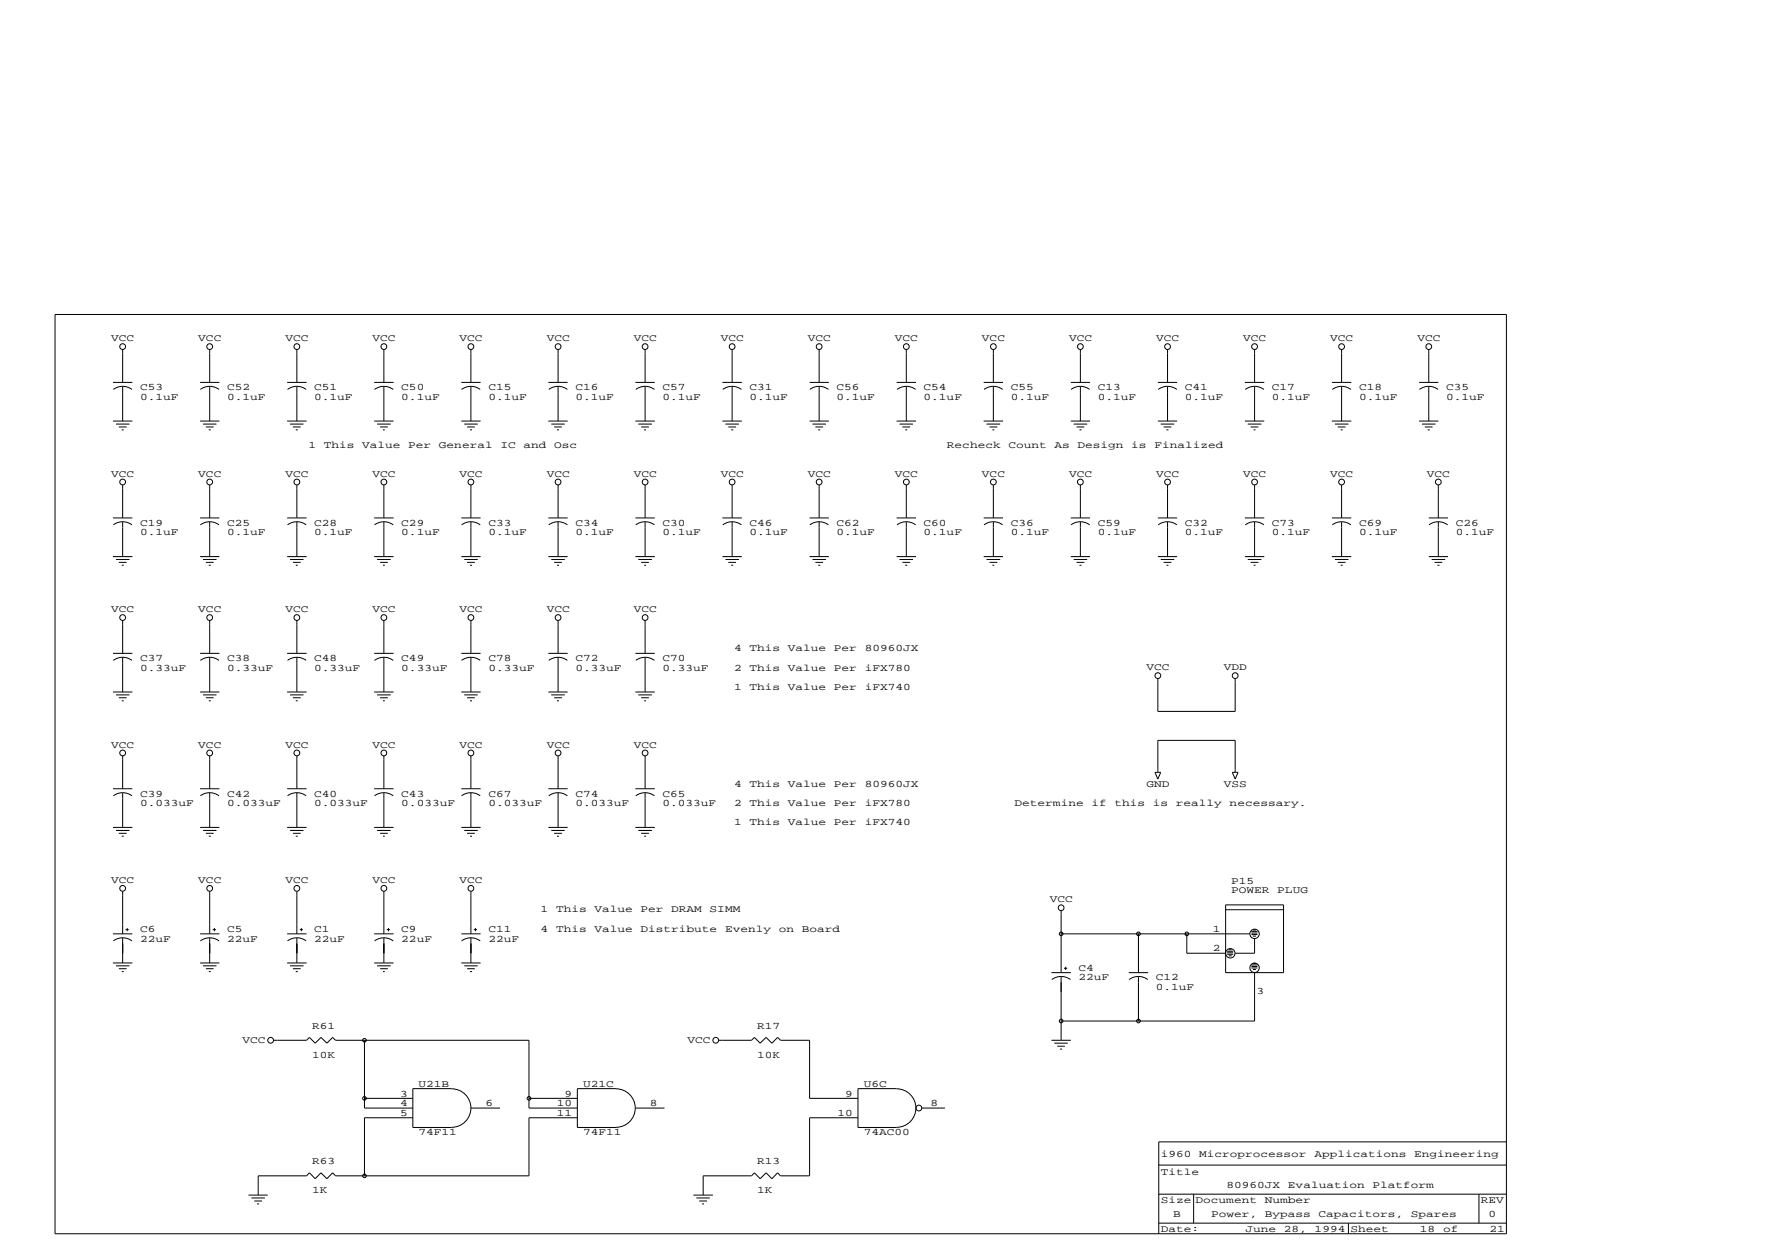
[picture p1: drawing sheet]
<svg xmlns="http://www.w3.org/2000/svg" width="297mm" height="210mm" viewBox="0 0 297 210" stroke-linecap="round" stroke-linejoin="round" font-family="sans-serif">
<g fill="none" stroke="#000" stroke-width=".17">
<path d="M9.2 52.7h243.2v154h-243.2zM20.5 58.5v5.6M35.1 58.5v5.6M49.7 58.5v5.6M64.3 58.5v5.6M78.9 58.5v5.6M93.5 58.5v5.6M108.1 58.5v5.6M122.7 58.5v5.6M137.2 58.5v5.6M151.8 58.5v5.6M166.4 58.5v5.6"/>
<path d="M181 58.5v5.6M195.6 58.5v5.6M210.2 58.5v5.6M224.8 58.5v5.6M239.4 58.5v5.6M18.9 70.5h3.3M18.9 64.1h3.3M19.4 71h2.3M19.9 71.5h1.3M20.4 72h.3M20.5 64.7a2.59 2.59 0 0 1 1.6 .5M20.5 64.7a2.59 2.59 0 0 0-1.5 .5"/>
<path d="M20.5 64.7v5.8M33.5 70.5h3.3M33.5 64.1h3.3M34 71h2.3M34.5 71.5h1.3M35 72h.3M35.1 64.7a2.59 2.59 0 0 1 1.6 .5M35.1 64.7a2.59 2.59 0 0 0-1.5 .5M35.1 64.7v5.8M48.1 70.5h3.3M48.1 64.1h3.3M48.6 71h2.3"/>
<path d="M49.1 71.5h1.3M49.6 72h.3M49.7 64.7a2.59 2.59 0 0 1 1.6 .5M49.7 64.7a2.59 2.59 0 0 0-1.5 .5M49.7 64.7v5.8M62.7 70.5h3.2M62.7 64.1h3.2M63.2 71h2.3M63.7 71.5h1.3M64.2 72h.3M64.3 64.7a2.59 2.59 0 0 1 1.6 .5M64.3 64.7a2.59 2.59 0 0 0-1.5 .5"/>
<path d="M64.3 64.7v5.8M77.3 70.5h3.2M77.3 64.1h3.2M77.8 71h2.2M78.3 71.5h1.3M78.7 72h.4M78.9 64.7a2.59 2.59 0 0 1 1.6 .5M78.9 64.7a2.59 2.59 0 0 0-1.6 .5M78.9 64.7v5.8M91.9 70.5h3.2M91.9 64.1h3.2M92.4 71h2.2"/>
<path d="M92.8 71.5h1.3M93.3 72h.3M93.5 64.7a2.59 2.59 0 0 1 1.6 .5M93.5 64.7a2.59 2.59 0 0 0-1.6 .5M93.5 64.7v5.8M106.5 70.5h3.2M106.5 64.1h3.2M106.9 71h2.3M107.4 71.5h1.3M107.9 72h.3M108.1 64.7a2.59 2.59 0 0 1 1.5 .5M108.1 64.7a2.59 2.59 0 0 0-1.6 .5"/>
<path d="M108.1 64.7v5.8M121 70.5h3.3M121 64.1h3.3M121.5 71h2.3M122 71.5h1.3M122.5 72h.3M122.7 64.7a2.59 2.59 0 0 1 1.5 .5M122.7 64.7a2.59 2.59 0 0 0-1.6 .5M122.7 64.7v5.8M135.6 70.5h3.3M135.6 64.1h3.3M136.1 71h2.3"/>
<path d="M136.6 71.5h1.3M137.1 72h.3M137.2 64.7a2.59 2.59 0 0 1 1.6 .5M137.2 64.7a2.59 2.59 0 0 0-1.5 .5M137.2 64.7v5.8M150.2 70.5h3.3M150.2 64.1h3.3M150.7 71h2.3M151.2 71.5h1.3M151.7 72h.3M151.8 64.7a2.59 2.59 0 0 1 1.6 .5M151.8 64.7a2.59 2.59 0 0 0-1.5 .5"/>
<path d="M151.8 64.7v5.8M164.8 70.5h3.2M164.8 64.1h3.2M165.3 71h2.3M165.8 71.5h1.3M166.3 72h.3M166.4 64.7a2.59 2.59 0 0 1 1.6 .5M166.4 64.7a2.59 2.59 0 0 0-1.5 .5M166.4 64.7v5.8M179.4 70.5h3.2M179.4 64.1h3.2M179.9 71h2.2"/>
<path d="M180.4 71.5h1.3M180.8 72h.4M181 64.7a2.59 2.59 0 0 1 1.6 .5M181 64.7a2.59 2.59 0 0 0-1.6 .5M181 64.7v5.8M194 70.5h3.2M194 64.1h3.2M194.5 71h2.2M194.9 71.5h1.3M195.4 72h.4M195.6 64.7a2.59 2.59 0 0 1 1.6 .5M195.6 64.7a2.59 2.59 0 0 0-1.6 .5"/>
<path d="M195.6 64.7v5.8M208.6 70.5h3.2M208.6 64.1h3.2M209 71h2.3M209.5 71.5h1.3M210 72h.3M210.2 64.7a2.59 2.59 0 0 1 1.5 .5M210.2 64.7a2.59 2.59 0 0 0-1.6 .5M210.2 64.7v5.8M223.1 70.5h3.3M223.1 64.1h3.3M223.6 71h2.3"/>
<path d="M224.1 71.5h1.3M224.6 72h.3M224.8 64.7a2.59 2.59 0 0 1 1.5 .5M224.8 64.7a2.59 2.59 0 0 0-1.6 .5M224.8 64.7v5.8M237.7 70.5h3.3M237.7 64.1h3.3M238.2 71h2.3M238.7 71.5h1.3M239.2 72h.3M239.4 64.7a2.59 2.59 0 0 1 1.5 .5M239.4 64.7a2.59 2.59 0 0 0-1.6 .5"/>
<path d="M239.4 64.7v5.8M18.9 86.8h3.3M18.9 93.2h3.3M19.4 93.7h2.3M19.9 94.2h1.3M20.4 94.7h.3M20.5 87.4a2.59 2.59 0 0 1 1.6 .5M20.5 87.4a2.59 2.59 0 0 0-1.5 .5M20.5 81.3v5.5M20.5 87.4v5.8M33.5 86.8h3.3M33.5 93.2h3.3"/>
<path d="M34 93.7h2.3M34.5 94.2h1.3M35 94.7h.3M35.1 87.4a2.59 2.59 0 0 1 1.6 .5M35.1 87.4a2.59 2.59 0 0 0-1.5 .5M35.1 81.3v5.5M35.1 87.4v5.8M48.1 86.8h3.3M48.1 93.2h3.3M48.6 93.7h2.3M49.1 94.2h1.3M49.6 94.7h.3"/>
<path d="M49.7 87.4a2.59 2.59 0 0 1 1.6 .5M49.7 87.4a2.59 2.59 0 0 0-1.5 .5M49.7 81.3v5.5M49.7 87.4v5.8M62.7 86.8h3.2M62.7 93.2h3.2M63.2 93.7h2.3M63.7 94.2h1.3M64.2 94.7h.3M64.3 87.4a2.59 2.59 0 0 1 1.6 .5M64.3 87.4a2.59 2.59 0 0 0-1.5 .5M64.3 81.3v5.5"/>
<path d="M64.3 87.4v5.8M77.3 86.8h3.2M77.3 93.2h3.2M77.8 93.7h2.2M78.3 94.2h1.3M78.7 94.7h.4M78.9 87.4a2.59 2.59 0 0 1 1.6 .5M78.9 87.4a2.59 2.59 0 0 0-1.6 .5M78.9 81.3v5.5M78.9 87.4v5.8M91.9 86.8h3.2M91.9 93.2h3.2"/>
<path d="M92.4 93.7h2.2M92.8 94.2h1.3M93.3 94.7h.3M93.5 87.4a2.59 2.59 0 0 1 1.6 .5M93.5 87.4a2.59 2.59 0 0 0-1.6 .5M93.5 81.3v5.5M93.5 87.4v5.8M106.5 86.8h3.2M106.5 93.2h3.2M106.9 93.7h2.3M107.4 94.2h1.3M107.9 94.7h.3"/>
<path d="M108.1 87.4a2.59 2.59 0 0 1 1.5 .5M108.1 87.4a2.59 2.59 0 0 0-1.6 .5M108.1 81.3v5.5M108.1 87.4v5.8M121 86.8h3.3M121 93.2h3.3M121.5 93.7h2.3M122 94.2h1.3M122.5 94.7h.3M122.7 87.4a2.59 2.59 0 0 1 1.5 .5M122.7 87.4a2.59 2.59 0 0 0-1.6 .5M122.7 81.3v5.5"/>
<path d="M122.7 87.4v5.8M135.6 86.8h3.3M135.6 93.2h3.3M136.1 93.7h2.3M136.6 94.2h1.3M137.1 94.7h.3M137.2 87.4a2.59 2.59 0 0 1 1.6 .5M137.2 87.4a2.59 2.59 0 0 0-1.5 .5M137.2 81.3v5.5M137.2 87.4v5.8M150.2 86.8h3.3M150.2 93.2h3.3"/>
<path d="M150.7 93.7h2.3M151.2 94.2h1.3M151.7 94.7h.3M151.8 87.4a2.59 2.59 0 0 1 1.6 .5M151.8 87.4a2.59 2.59 0 0 0-1.5 .5M151.8 81.3v5.5M151.8 87.4v5.8M164.8 86.8h3.2M164.8 93.2h3.2M165.3 93.7h2.3M165.8 94.2h1.3M166.3 94.7h.3"/>
<path d="M166.4 87.4a2.59 2.59 0 0 1 1.6 .5M166.4 87.4a2.59 2.59 0 0 0-1.5 .5M166.4 81.3v5.5M166.4 87.4v5.8M179.4 86.8h3.2M179.4 93.2h3.2M179.9 93.7h2.2M180.4 94.2h1.3M180.8 94.7h.4M181 87.4a2.59 2.59 0 0 1 1.6 .5M181 87.4a2.59 2.59 0 0 0-1.6 .5M181 81.3v5.5"/>
<path d="M181 87.4v5.8M194 86.8h3.2M194 93.2h3.2M194.5 93.7h2.2M194.9 94.2h1.3M195.4 94.7h.4M195.6 87.4a2.59 2.59 0 0 1 1.6 .5M195.6 87.4a2.59 2.59 0 0 0-1.6 .5M195.6 81.3v5.5M195.6 87.4v5.8M208.6 86.8h3.2M208.6 93.2h3.2"/>
<path d="M209 93.7h2.3M209.5 94.2h1.3M210 94.7h.3M210.2 87.4a2.59 2.59 0 0 1 1.5 .5M210.2 87.4a2.59 2.59 0 0 0-1.6 .5M210.2 81.3v5.5M210.2 87.4v5.8M223.1 86.8h3.3M223.1 93.2h3.3M223.6 93.7h2.3M224.1 94.2h1.3M224.6 94.7h.3"/>
<path d="M224.8 87.4a2.59 2.59 0 0 1 1.5 .5M224.8 87.4a2.59 2.59 0 0 0-1.6 .5M224.8 81.3v5.5M224.8 87.4v5.8M239.4 86.8h3.2M239.4 93.2h3.2M239.9 93.7h2.2M240.3 94.2h1.3M240.8 94.7h.3M241 87.4a2.59 2.59 0 0 1 1.5 .5M241 87.4a2.59 2.59 0 0 0-1.6 .5M241 81.3v5.5"/>
<path d="M241 87.4v5.8M18.9 109.4h3.3M18.9 115.9h3.3M19 110.6a2.59 2.59 0 0 1 3.1 0M19.4 116.4h2.3M19.9 116.9h1.3M20.4 117.4h.3M20.5 103.9v5.5M20.5 110.1v5.8M33.5 109.4h3.3M33.5 115.9h3.3M33.6 110.6a2.59 2.59 0 0 1 3.1 0"/>
<path d="M34 116.4h2.3M34.5 116.9h1.3M35 117.4h.3M35.1 103.9v5.5M35.1 110.1v5.8M48.1 109.4h3.3M48.1 115.9h3.3M48.2 110.6a2.59 2.59 0 0 1 3.1 0M48.6 116.4h2.3M49.1 116.9h1.3M49.6 117.4h.3M49.7 103.9v5.5"/>
<path d="M49.7 110.1v5.8M62.7 109.4h3.2M62.7 115.9h3.2M62.8 110.6a2.59 2.59 0 0 1 3.1 0M63.2 116.4h2.3M63.7 116.9h1.3M64.2 117.4h.3M64.3 103.9v5.5M64.3 110.1v5.8M77.3 109.4h3.2M77.3 115.9h3.2M77.3 110.6a2.59 2.59 0 0 1 3.2 0"/>
<path d="M77.8 116.4h2.2M78.3 116.9h1.3M78.7 117.4h.4M78.9 103.9v5.5M78.9 110.1v5.8M91.9 109.4h3.2M91.9 115.9h3.2M91.9 110.6a2.59 2.59 0 0 1 3.2 0M92.4 116.4h2.2M92.8 116.9h1.3M93.3 117.4h.3M93.5 103.9v5.5"/>
<path d="M93.5 110.1v5.8M106.5 109.4h3.2M106.5 115.9h3.2M106.5 110.6a2.59 2.59 0 0 1 3.1 0M106.9 116.4h2.3M107.4 116.9h1.3M107.9 117.4h.3M108.1 103.9v5.5M108.1 110.1v5.8M194 113.7v5.5h12.9v-5.5M18.9 138.6h3.3M18.9 132.1h3.3"/>
<path d="M19.4 139.1h2.3M19.9 139.6h1.3M20.5 132.8a2.59 2.59 0 0 1 1.6 .5M20.5 132.8a2.59 2.59 0 0 0-1.5 .5M20.5 126.6v5.5M20.5 132.8v5.8M33.5 138.6h3.3M33.5 132.1h3.3M34 139.1h2.3M34.5 139.6h1.3M35.1 132.8a2.59 2.59 0 0 1 1.6 .5M35.1 132.8a2.59 2.59 0 0 0-1.5 .5"/>
<path d="M35.1 126.6v5.5M35.1 132.8v5.8M48.1 138.6h3.3M48.1 132.1h3.3M48.6 139.1h2.3M49.1 139.6h1.3M49.7 132.8a2.59 2.59 0 0 1 1.6 .5M49.7 132.8a2.59 2.59 0 0 0-1.5 .5M49.7 126.6v5.5M49.7 132.8v5.8M62.7 138.6h3.2M62.7 132.1h3.2"/>
<path d="M63.2 139.1h2.3M63.7 139.6h1.3M64.3 132.8a2.59 2.59 0 0 1 1.6 .5M64.3 132.8a2.59 2.59 0 0 0-1.5 .5M64.3 126.6v5.5M64.3 132.8v5.8M77.3 138.6h3.2M77.3 132.1h3.2M77.8 139.1h2.2M78.3 139.6h1.3M78.9 132.8a2.59 2.59 0 0 1 1.6 .5M78.9 132.8a2.59 2.59 0 0 0-1.6 .5"/>
<path d="M78.9 126.6v5.5M78.9 132.8v5.8M91.9 138.6h3.2M91.9 132.1h3.2M92.4 139.1h2.2M92.8 139.6h1.3M93.5 132.8a2.59 2.59 0 0 1 1.6 .5M93.5 132.8a2.59 2.59 0 0 0-1.6 .5M93.5 126.6v5.5M93.5 132.8v5.8M106.5 138.6h3.2M106.5 132.1h3.2"/>
<path d="M106.9 139.1h2.3M107.4 139.6h1.3M108.1 132.8a2.59 2.59 0 0 1 1.5 .5M108.1 132.8a2.59 2.59 0 0 0-1.6 .5M108.1 126.6v5.5M108.1 132.8v5.8M193.5 129.4h1l-.5 1.1zM194 129.4v-5.4h12.9v5.4M206.5 129.4h.9l-.5 1.1zM18.9 156.4h3.3M20.4 140.1h.3M20.5 157.1a2.59 2.59 0 0 1 1.6 .5"/>
<path d="M20.5 157.1a2.59 2.59 0 0 0-1.5 .5M20.5 149.3v7.1M20.5 157.1v4.2M21 155.7h.6M21.3 155.5v.5M33.5 156.4h3.3M35 140.1h.3M35.1 157.1a2.59 2.59 0 0 1 1.6 .5M35.1 157.1a2.59 2.59 0 0 0-1.5 .5M35.1 149.3v7.1M35.1 157.1v4.2M35.6 155.7h.6"/>
<path d="M35.9 155.5v.5M48.1 156.4h3.3M49.6 140.1h.3M49.7 157.1a2.59 2.59 0 0 1 1.6 .5M49.7 157.1a2.59 2.59 0 0 0-1.5 .5M49.7 149.3v7.1M49.7 157.1v4.2M50.2 155.7h.5M50.5 155.5v.5M62.7 156.4h3.2M64.2 140.1h.3M64.3 157.1a2.59 2.59 0 0 1 1.6 .5"/>
<path d="M64.3 157.1a2.59 2.59 0 0 0-1.5 .5M64.3 149.3v7.1M64.3 157.1v4.2M64.8 155.7h.5M65.1 155.5v.5M77.3 156.4h3.2M78.7 140.1h.4M78.9 157.1a2.59 2.59 0 0 1 1.6 .5M78.9 157.1a2.59 2.59 0 0 0-1.6 .5M78.9 149.3v7.1M78.9 157.1v4.2M79.4 155.7h.5"/>
<path d="M79.7 155.5v.5M93.3 140.1h.3M107.9 140.1h.3M177.8 156.4h31.6M177.8 152.6v10.3M190.7 156.4v6.5M198.8 156.4v3.3h6.5M205.3 151.6h9.7v11.3h-9.7zM205.3 152.4h9.7M205.6 159.4h1M205.6 159.6h1M205.6 159.9h1"/>
<path d="M205.8 159.1h.5M209.7 156.1h1M209.7 156.3h1M209.7 156.6h1M209.9 155.8h.5M209.9 156.8h.5M210.2 157.3v2.4h-3.3M18.9 161.3h3.3M19.4 161.8h2.3M19.9 162.3h1.3M20.4 162.8h.3M33.5 161.3h3.3"/>
<path d="M34 161.8h2.3M34.5 162.3h1.3M35 162.8h.3M45.8 174.3h5.6l.4-.5 1 1 1-1 1 1 .9-1 .5 .5h32.4v11.3h8.1M48.1 161.3h3.3M48.6 161.8h2.3M49.1 162.3h1.3M49.6 162.8h.3M61.1 174.3v11.3h8.1M62.7 161.3h3.2M63.2 161.8h2.3M63.7 162.3h1.3"/>
<path d="M64.2 162.8h.3M77.3 161.3h3.2M77.8 161.8h2.2M78.3 162.3h1.3M78.7 162.8h.4M120.4 174.3h5.5l.5-.5 1 1 .9-1 1 1 1-1 .5 .5h4.8v9.7h8.1M176.1 162.9h3.3M176.1 174.3h3.3M176.6 174.8h2.3M177.1 175.3h1.3M177.6 175.7h.3M177.8 163.6a2.59 2.59 0 0 1 1.5 .5"/>
<path d="M177.8 163.6a2.59 2.59 0 0 0-1.6 .5M177.8 163.6v10.7M178.3 162.2h.5M178.5 162v.5M189.1 162.9h3.3M190.7 163.6a2.59 2.59 0 0 1 1.6 .5M190.7 163.6a2.59 2.59 0 0 0-1.5 .5M190.7 163.6v7.4M205.8 160.1h.5M209.7 161.6h1M209.7 161.9h1M209.7 162.2h1"/>
<path d="M209.9 161.4h.5M209.9 162.4h.5M210.2 162.9v8.1h-32.4M61.1 184h8.1M69.2 187.2h-8.1v9.8M75.7 182.4a3.2 3.2 0 0 1 3.2 3.2M75.7 182.4h-6.5v6.5h6.5M78.9 185.6a3.2 3.2 0 0 1-3.2 3.2M78.9 185.6h4.9M88.6 184h8.1M96.7 187.2h-8.1v9.8h-32.4l-.5-.5-.9 1-1-1-1 1-1-1-.4 .5h-8.1v3.2M103.2 182.4a3.2 3.2 0 0 1 3.2 3.2 3.2 3.2 0 0 1-3.2 3.2"/>
<path d="M103.2 182.4h-6.5v6.5h6.5M106.5 185.6h4.8M143.7 187.2h-8.1v9.8h-4.8l-.5-.5-1 1-1-1-.9 1-1-1-.5 .5h-8.1v3.2M150.2 182.4a3.2 3.2 0 0 1 3.2 3.2 3.2 3.2 0 0 1-3.2 3.2M150.2 182.4h-6.5v6.5h6.5M154.4 185.6h3.9M194.1 195.2h58.2M252.3 191.3h-58.2v15.4M41.6 200.2h3.3M42.1 200.7h2.3M42.6 201.2h1.3M43.1 201.7h.3"/>
<path d="M116.2 200.2h3.2M116.7 200.7h2.2M117.1 201.2h1.3M117.6 201.7h.4M194.1 204.9h58.2M194.1 200.1h58.2M200 200.1v4.8M225.9 204.9v1.8M247.8 200.1v4.8"/>
<circle cx="20.5" cy="58.1" r=".48"/>
<circle cx="35.1" cy="58.1" r=".48"/>
<circle cx="49.7" cy="58.1" r=".48"/>
<circle cx="64.3" cy="58.1" r=".48"/>
<circle cx="78.9" cy="58.1" r=".48"/>
<circle cx="93.5" cy="58.1" r=".48"/>
<circle cx="108.1" cy="58.1" r=".48"/>
<circle cx="122.7" cy="58.1" r=".48"/>
<circle cx="137.2" cy="58.1" r=".48"/>
<circle cx="151.8" cy="58.1" r=".48"/>
<circle cx="166.4" cy="58.1" r=".48"/>
<circle cx="181" cy="58.1" r=".48"/>
<circle cx="195.6" cy="58.1" r=".48"/>
<circle cx="210.2" cy="58.1" r=".48"/>
<circle cx="224.8" cy="58.1" r=".48"/>
<circle cx="239.4" cy="58.1" r=".48"/>
<circle cx="20.5" cy="80.7" r=".48"/>
<circle cx="35.1" cy="80.7" r=".48"/>
<circle cx="49.7" cy="80.7" r=".48"/>
<circle cx="64.3" cy="80.7" r=".48"/>
<circle cx="78.9" cy="80.7" r=".48"/>
<circle cx="93.5" cy="80.7" r=".48"/>
<circle cx="108.1" cy="80.7" r=".48"/>
<circle cx="122.7" cy="80.7" r=".48"/>
<circle cx="137.2" cy="80.7" r=".48"/>
<circle cx="151.8" cy="80.7" r=".48"/>
<circle cx="166.4" cy="80.7" r=".48"/>
<circle cx="181" cy="80.7" r=".48"/>
<circle cx="195.6" cy="80.7" r=".48"/>
<circle cx="210.2" cy="80.7" r=".48"/>
<circle cx="224.8" cy="80.7" r=".48"/>
<circle cx="241" cy="80.7" r=".48"/>
<circle cx="20.5" cy="103.5" r=".48"/>
<circle cx="35.1" cy="103.5" r=".48"/>
<circle cx="49.7" cy="103.5" r=".48"/>
<circle cx="64.3" cy="103.5" r=".48"/>
<circle cx="78.9" cy="103.5" r=".48"/>
<circle cx="93.5" cy="103.5" r=".48"/>
<circle cx="108.1" cy="103.5" r=".48"/>
<circle cx="194" cy="113.2" r=".48"/>
<circle cx="206.9" cy="113.2" r=".48"/>
<circle cx="20.5" cy="126.1" r=".48"/>
<circle cx="35.1" cy="126.1" r=".48"/>
<circle cx="49.7" cy="126.1" r=".48"/>
<circle cx="64.3" cy="126.1" r=".48"/>
<circle cx="78.9" cy="126.1" r=".48"/>
<circle cx="93.5" cy="126.1" r=".48"/>
<circle cx="108.1" cy="126.1" r=".48"/>
<circle cx="20.5" cy="148.8" r=".48"/>
<circle cx="35.1" cy="148.8" r=".48"/>
<circle cx="49.7" cy="148.8" r=".48"/>
<circle cx="64.3" cy="148.8" r=".48"/>
<circle cx="78.9" cy="148.8" r=".48"/>
<circle cx="177.8" cy="152.1" r=".48"/>
<circle cx="177.8" cy="156.4" r=".3"/>
<circle cx="190.7" cy="156.4" r=".3"/>
<circle cx="198.8" cy="156.4" r=".3"/>
<circle cx="206.1" cy="159.7" r=".79"/>
<circle cx="210.2" cy="156.4" r=".79"/>
<circle cx="45.3" cy="174.3" r=".48"/>
<circle cx="61.1" cy="174.3" r=".3"/>
<circle cx="119.9" cy="174.3" r=".48"/>
<circle cx="177.8" cy="171" r=".3"/>
<circle cx="190.7" cy="171" r=".3"/>
<circle cx="210.2" cy="162.1" r=".79"/>
<circle cx="61.1" cy="197" r=".3"/>
<circle cx="61.1" cy="184" r=".3"/>
<circle cx="88.6" cy="184" r=".3"/>
<circle cx="153.9" cy="185.6" r=".48"/>
</g>
<g font-size="1.7">
<text x="18.6" y="57.2">VCC</text>
<text x="33.2" y="57.2">VCC</text>
<text x="47.8" y="57.2">VCC</text>
<text x="62.4" y="57.2">VCC</text>
<text x="77" y="57.2">VCC</text>
<text x="91.6" y="57.2">VCC</text>
<text x="106.2" y="57.2">VCC</text>
<text x="120.8" y="57.2">VCC</text>
<text x="135.3" y="57.2">VCC</text>
<text x="149.9" y="57.2">VCC</text>
<text x="164.5" y="57.2">VCC</text>
<text x="179.1" y="57.2">VCC</text>
<text x="193.7" y="57.2">VCC</text>
<text x="208.3" y="57.2">VCC</text>
<text x="222.9" y="57.2">VCC</text>
<text x="237.5" y="57.2">VCC</text>
<text x="23.5" y="65.4">C53</text>
<text x="38" y="65.4">C52</text>
<text x="52.6" y="65.4">C51</text>
<text x="67.2" y="65.4">C50</text>
<text x="81.8" y="65.4">C15</text>
<text x="96.4" y="65.4">C16</text>
<text x="111" y="65.4">C57</text>
<text x="125.6" y="65.4">C31</text>
<text x="140.2" y="65.4">C56</text>
<text x="154.7" y="65.4">C54</text>
<text x="169.3" y="65.4">C55</text>
<text x="183.9" y="65.4">C13</text>
<text x="198.5" y="65.4">C41</text>
<text x="213.1" y="65.4">C17</text>
<text x="227.7" y="65.4">C18</text>
<text x="242.3" y="65.4">C35</text>
<text x="23.5" y="67">0.1uF</text>
<text x="38" y="67">0.1uF</text>
<text x="52.6" y="67">0.1uF</text>
<text x="67.2" y="67">0.1uF</text>
<text x="81.8" y="67">0.1uF</text>
<text x="96.4" y="67">0.1uF</text>
<text x="111" y="67">0.1uF</text>
<text x="125.6" y="67">0.1uF</text>
<text x="140.2" y="67">0.1uF</text>
<text x="154.7" y="67">0.1uF</text>
<text x="169.3" y="67">0.1uF</text>
<text x="183.9" y="67">0.1uF</text>
<text x="198.5" y="67">0.1uF</text>
<text x="213.1" y="67">0.1uF</text>
<text x="227.7" y="67">0.1uF</text>
<text x="242.3" y="67">0.1uF</text>
<text x="51.7" y="75.1">1</text>
<text x="54.2" y="75.1">This</text>
<text x="60.7" y="75.1">Value</text>
<text x="68.4" y="75.1">Per</text>
<text x="73.5" y="75.1">General</text>
<text x="83.8" y="75.1">IC</text>
<text x="87.7" y="75.1">and</text>
<text x="92.8" y="75.1">Osc</text>
<text x="158.6" y="75.1">Recheck</text>
<text x="168.9" y="75.1">Count</text>
<text x="176.7" y="75.1">As</text>
<text x="180.5" y="75.1">Design</text>
<text x="189.5" y="75.1">is</text>
<text x="193.4" y="75.1">Finalized</text>
<text x="18.6" y="79.9">VCC</text>
<text x="33.2" y="79.9">VCC</text>
<text x="47.8" y="79.9">VCC</text>
<text x="62.4" y="79.9">VCC</text>
<text x="77" y="79.9">VCC</text>
<text x="91.6" y="79.9">VCC</text>
<text x="106.2" y="79.9">VCC</text>
<text x="120.8" y="79.9">VCC</text>
<text x="135.3" y="79.9">VCC</text>
<text x="149.9" y="79.9">VCC</text>
<text x="164.5" y="79.9">VCC</text>
<text x="179.1" y="79.9">VCC</text>
<text x="193.7" y="79.9">VCC</text>
<text x="208.3" y="79.9">VCC</text>
<text x="222.9" y="79.9">VCC</text>
<text x="239.1" y="79.9">VCC</text>
<text x="23.5" y="88.1">C19</text>
<text x="23.5" y="89.7">0.1uF</text>
<text x="38" y="88.1">C25</text>
<text x="38" y="89.7">0.1uF</text>
<text x="52.6" y="88.1">C28</text>
<text x="52.6" y="89.7">0.1uF</text>
<text x="67.2" y="88.1">C29</text>
<text x="67.2" y="89.7">0.1uF</text>
<text x="81.8" y="88.1">C33</text>
<text x="81.8" y="89.7">0.1uF</text>
<text x="96.4" y="88.1">C34</text>
<text x="96.4" y="89.7">0.1uF</text>
<text x="111" y="88.1">C30</text>
<text x="111" y="89.7">0.1uF</text>
<text x="125.6" y="88.1">C46</text>
<text x="125.6" y="89.7">0.1uF</text>
<text x="140.2" y="88.1">C62</text>
<text x="140.2" y="89.7">0.1uF</text>
<text x="154.7" y="88.1">C60</text>
<text x="154.7" y="89.7">0.1uF</text>
<text x="169.3" y="88.1">C36</text>
<text x="169.3" y="89.7">0.1uF</text>
<text x="183.9" y="88.1">C59</text>
<text x="183.9" y="89.7">0.1uF</text>
<text x="198.5" y="88.1">C32</text>
<text x="198.5" y="89.7">0.1uF</text>
<text x="213.1" y="88.1">C73</text>
<text x="213.1" y="89.7">0.1uF</text>
<text x="227.7" y="88.1">C69</text>
<text x="227.7" y="89.7">0.1uF</text>
<text x="243.9" y="88.1">C26</text>
<text x="243.9" y="89.7">0.1uF</text>
<text x="18.6" y="102.5">VCC</text>
<text x="33.2" y="102.5">VCC</text>
<text x="47.8" y="102.5">VCC</text>
<text x="62.4" y="102.5">VCC</text>
<text x="77" y="102.5">VCC</text>
<text x="91.6" y="102.5">VCC</text>
<text x="106.2" y="102.5">VCC</text>
<text x="23.5" y="110.7">C37</text>
<text x="23.5" y="112.4">0.33uF</text>
<text x="38" y="110.7">C38</text>
<text x="38" y="112.4">0.33uF</text>
<text x="52.6" y="110.7">C48</text>
<text x="52.6" y="112.4">0.33uF</text>
<text x="67.2" y="110.7">C49</text>
<text x="67.2" y="112.4">0.33uF</text>
<text x="81.8" y="110.7">C78</text>
<text x="81.8" y="112.4">0.33uF</text>
<text x="96.4" y="110.7">C72</text>
<text x="96.4" y="112.4">0.33uF</text>
<text x="111" y="110.7">C70</text>
<text x="111" y="112.4">0.33uF</text>
<text x="123" y="112.3">2</text>
<text x="123" y="109.1">4</text>
<text x="125.6" y="112.3">This</text>
<text x="125.6" y="109.1">This</text>
<text x="132" y="112.3">Value</text>
<text x="132" y="109.1">Value</text>
<text x="139.7" y="112.3">Per</text>
<text x="139.7" y="109.1">Per</text>
<text x="144.9" y="112.3">iFX780</text>
<text x="144.9" y="109.1">80960JX</text>
<text x="192.1" y="112.3">VCC</text>
<text x="205" y="112.3">VDD</text>
<text x="123" y="115.6">1</text>
<text x="125.6" y="115.6">This</text>
<text x="132" y="115.6">Value</text>
<text x="139.7" y="115.6">Per</text>
<text x="144.9" y="115.6">iFX740</text>
<text x="18.6" y="125.2">VCC</text>
<text x="33.2" y="125.2">VCC</text>
<text x="47.8" y="125.2">VCC</text>
<text x="62.4" y="125.2">VCC</text>
<text x="77" y="125.2">VCC</text>
<text x="91.6" y="125.2">VCC</text>
<text x="106.2" y="125.2">VCC</text>
<text x="123" y="131.8">4</text>
<text x="125.6" y="131.8">This</text>
<text x="132" y="131.8">Value</text>
<text x="139.7" y="131.8">Per</text>
<text x="144.9" y="131.8">80960JX</text>
<text x="192.1" y="131.9">GND</text>
<text x="205" y="131.9">VSS</text>
<text x="23.5" y="133.5">C39</text>
<text x="23.5" y="135.1">0.033uF</text>
<text x="38" y="133.5">C42</text>
<text x="38" y="135.1">0.033uF</text>
<text x="52.6" y="133.5">C40</text>
<text x="52.6" y="135.1">0.033uF</text>
<text x="67.2" y="133.5">C43</text>
<text x="67.2" y="135.1">0.033uF</text>
<text x="81.8" y="133.5">C67</text>
<text x="81.8" y="135.1">0.033uF</text>
<text x="96.4" y="133.5">C74</text>
<text x="96.4" y="135.1">0.033uF</text>
<text x="111" y="133.5">C65</text>
<text x="111" y="135.1">0.033uF</text>
<text x="123" y="135">2</text>
<text x="125.6" y="135">This</text>
<text x="132" y="135">Value</text>
<text x="139.7" y="135">Per</text>
<text x="144.9" y="135">iFX780</text>
<text x="170" y="135">Determine</text>
<text x="182.8" y="135">if</text>
<text x="186.7" y="135">this</text>
<text x="193.1" y="135">is</text>
<text x="197" y="135">really</text>
<text x="206" y="135">necessary.</text>
<text x="123" y="138.3">1</text>
<text x="125.6" y="138.3">This</text>
<text x="132" y="138.3">Value</text>
<text x="139.7" y="138.3">Per</text>
<text x="144.9" y="138.3">iFX740</text>
<text x="18.6" y="147.9">VCC</text>
<text x="33.2" y="147.9">VCC</text>
<text x="47.8" y="147.9">VCC</text>
<text x="62.4" y="147.9">VCC</text>
<text x="77" y="147.9">VCC</text>
<text x="206.3" y="148">P15</text>
<text x="206.3" y="149.7">POWER</text>
<text x="214" y="149.7">PLUG</text>
<text x="90.6" y="152.9">1</text>
<text x="93.2" y="152.9">This</text>
<text x="99.6" y="152.9">Value</text>
<text x="107.3" y="152.9">Per</text>
<text x="112.5" y="152.9">DRAM</text>
<text x="118.9" y="152.9">SIMM</text>
<text x="175.9" y="151.2">VCC</text>
<text x="23.5" y="156.1">C6</text>
<text x="23.5" y="157.8">22uF</text>
<text x="38" y="156.1">C5</text>
<text x="38" y="157.8">22uF</text>
<text x="52.6" y="156.1">C1</text>
<text x="52.6" y="157.8">22uF</text>
<text x="67.2" y="156.1">C9</text>
<text x="67.2" y="157.8">22uF</text>
<text x="81.8" y="156.1">C11</text>
<text x="81.8" y="157.8">22uF</text>
<text x="90.6" y="156.1">4</text>
<text x="93.2" y="156.1">This</text>
<text x="99.6" y="156.1">Value</text>
<text x="107.3" y="156.1">Distribute</text>
<text x="121.5" y="156.1">Evenly</text>
<text x="130.5" y="156.1">on</text>
<text x="134.3" y="156.1">Board</text>
<text x="203.2" y="156.1">1</text>
<text x="203.2" y="159.4">2</text>
<text x="180.7" y="162.6">C4</text>
<text x="180.7" y="164.2">22uF</text>
<text x="193.6" y="164.2">C12</text>
<text x="193.6" y="165.9">0.1uF</text>
<text x="210.5" y="166.5">3</text>
<text x="52.3" y="172.3">R61</text>
<text x="126.9" y="172.3">R17</text>
<text x="40.6" y="174.8">VCC</text>
<text x="52.3" y="177.2">10K</text>
<text x="115.2" y="174.8">VCC</text>
<text x="126.9" y="177.2">10K</text>
<text x="67" y="183.7">3</text>
<text x="67" y="185.3">4</text>
<text x="70.1" y="182.1">U21B</text>
<text x="81.3" y="185.3">6</text>
<text x="93.3" y="185.3">10</text>
<text x="94.6" y="183.7">9</text>
<text x="97.7" y="182.1">U21C</text>
<text x="108.9" y="185.3">8</text>
<text x="141.6" y="183.7">9</text>
<text x="144.7" y="182.1">U6C</text>
<text x="155.9" y="185.3">8</text>
<text x="67" y="186.9">5</text>
<text x="70.1" y="190.2">74F11</text>
<text x="93.3" y="186.9">11</text>
<text x="97.7" y="190.2">74F11</text>
<text x="140.3" y="186.9">10</text>
<text x="144.7" y="190.2">74AC00</text>
<text x="52.3" y="195">R63</text>
<text x="126.9" y="195">R13</text>
<text x="194.5" y="196.8">Title</text>
<text x="194.5" y="193.9">i960</text>
<text x="200.9" y="193.9">Microprocessor</text>
<text x="220.2" y="193.9">Applications</text>
<text x="236.9" y="193.9">Engineering</text>
<text x="52.3" y="199.9">1K</text>
<text x="126.9" y="199.9">1K</text>
<text x="194.5" y="201.5">Size Document</text>
<text x="196.6" y="203.9">B</text>
<text x="202.9" y="203.9">Power,</text>
<text x="205.5" y="199.1">80960JX</text>
<text x="211.9" y="201.5">Number</text>
<text x="211.9" y="203.9">Bypass</text>
<text x="215.8" y="199.1">Evaluation</text>
<text x="220.9" y="203.9">Capacitors,</text>
<text x="229.9" y="199.1">Platform</text>
<text x="236.4" y="203.9">Spares</text>
<text x="248.1" y="201.5">REV</text>
<text x="249.4" y="203.9">0</text>
<text x="194.5" y="206.4">Date:</text>
<text x="208.7" y="206.4">June</text>
<text x="215.1" y="206.4">28,</text>
<text x="220.3" y="206.4">1994 Sheet</text>
<text x="237.9" y="206.4">18</text>
<text x="241.8" y="206.4">of</text>
<text x="249.5" y="206.4">21</text>
</g>
</svg>
